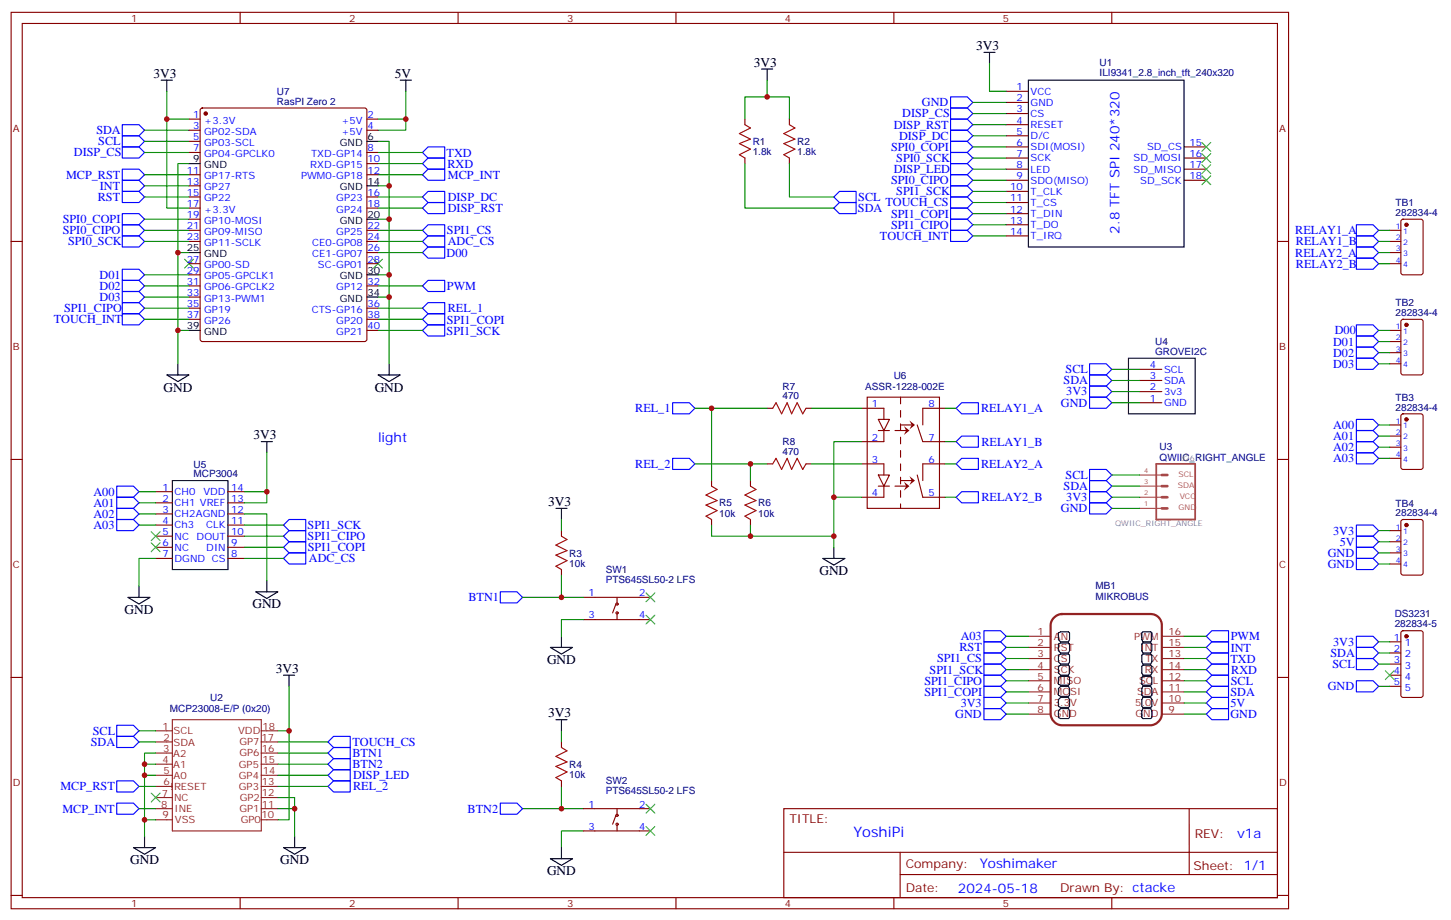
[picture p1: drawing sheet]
<svg xmlns="http://www.w3.org/2000/svg" width="460mm" height="292mm" viewBox="0 0 460 292" stroke-linecap="round" stroke-linejoin="round" font-family="sans-serif">
<g fill="none" stroke="#870000" stroke-width=".35">
<path d="M3.5 3.9h405.4v284.4h-405.4zM7.1 7.4h398.2v277.3h-398.2zM76.2 3.9v3.5M145.3 3.9v3.5M214.5 3.9v3.5M283.6 3.9v3.5M352.8 3.9v3.5M236.4 37.8v1.7M250.5 37.8v1.7M319.3 39.5h7M319.3 36h7M319.3 32.5h7"/>
<path d="M319.3 29h7M236.4 50.1v1.8M250.5 50.1v1.8M319.3 57.2h7M319.3 53.7h7M319.3 50.1h7M319.3 46.6h7M319.3 43.1h7M375.7 57.2h7.1M375.7 53.7h7.1M375.7 50.1h7.1M375.7 46.6h7.1"/>
<path d="M3.5 76.6h3.6M319.3 74.8h7M319.3 71.3h7M319.3 67.8h7M319.3 64.2h7M319.3 60.7h7M405.3 76.6h3.6M361.6 117.2h7.1M273.4 129.5h7.1v3.5M278.7 133h3.5l-1.7 3.6zM278.7 136.6h3.5M280.5 136.6v3.5h-7.1"/>
<path d="M284 136.6h3.5M285.8 134.8h3.5M291 134.8l1.8 5.3h7.1M299.9 129.5h-7.1v5.3M361.6 127.7h7.1M361.6 124.2h7.1M361.6 120.7h7.1M3.5 145.7h3.6M49.4 156h5.3M49.4 159.5h5.3M72.3 156h5.3M72.3 159.5h5.3"/>
<path d="M273.4 147.1h7.1v3.6M278.7 150.7h3.5l-1.7 3.5zM278.7 154.2h3.5M280.5 154.2v3.5h-7.1M291 150.7l1.8 7h7.1M299.9 147.1h-7.1v5.3M405.3 145.7h3.6M49.4 163h5.3M49.4 166.5h5.3M49.4 170.1h5.3M49.4 173.6h5.3M49.4 177.1h5.3"/>
<path d="M72.3 163h5.3M72.3 166.5h5.3M72.3 170.1h5.3M72.3 173.6h5.3M72.3 177.1h5.3M178.2 168.3v1.8M178.2 180.7v1.7M185.2 189.5h21.2M185.2 196.5h21.2M195.4 191.6l-1 2.8M195.8 194.8v1.7M195.8 189.5v1.7"/>
<path d="M3.5 214.9h3.6M405.3 214.9h3.6M178.2 235.3v1.8M178.2 247.7v1.7M185.2 256.5h21.2M195.4 258.6l-1 2.8M195.8 256.5v1.8M248.7 256.5h156.6v28.2h-156.6zM377.3 256.5v20.9M185.2 263.6h21.2M195.8 261.8v1.8M248.7 270.4h156.5"/>
<path d="M285.6 277.4h119.6M285.6 270.4v14.1M3.5 284h3.6M76.2 284.7v3.6M145.3 284.7v3.6M214.5 284.7v3.6M283.6 284.7v3.6M352.8 284.7v3.6M405.3 284h3.6"/>
<circle cx="195.8" cy="191.6" r=".35"/>
<circle cx="195.8" cy="194.4" r=".35"/>
<circle cx="195.8" cy="258.6" r=".35"/>
<circle cx="195.8" cy="261.4" r=".35"/>
</g>
<g fill="none" stroke="#000" stroke-width=".35">
<path d="M312.2 16.6h3.5M314 16.6v3.5M241.7 21.9h3.5M243.4 21.9v3.5M326.3 25.4h49.4v53h-49.4zM358.1 113.6h21.1v17.7h-21.1zM54.7 152.4h17.6v28.3h-17.6zM82.9 140.1h3.5M84.7 140.1v3.5M176.4 161.3h3.5M178.2 161.3v3.5M40.6 189.5h7l-3.5 2.1z"/>
<path d="M44.1 185.9v3.6M81.1 187.7h7.1l-3.5 2.1zM84.7 184.2v3.5M90 214.2h3.5M91.7 214.2v3.5M174.6 205.4h7.1l-3.5 2.1zM178.2 201.8v3.6M335.8 200.8l.7-.4h2.5l.4 .4v2.1l-.4 .7h-2.5l-.7-.7zM335.8 204.3l.7-.4h2.5l.4 .4v2.1l-.4 .7h-2.5l-.7-.7zM335.8 207.8l.7-.3h2.5l.4 .3v2.1l-.4 .7h-2.5l-.7-.7zM335.8 211.3l.7-.3h2.5l.4 .3v2.2l-.4 .7h-2.5l-.7-.7zM335.8 214.9l.7-.4h2.5l.4 .4v2.1l-.4 .3h-2.5l-.7-.3z"/>
<path d="M336.5 217.7h2.5l.4 .7v2.1l-.4 .4h-2.5l-.7-.4v-2.1zM362.7 217.7h2.4l.4 .7v2.1l-.4 .4h-2.4l-.4-.4v-2.1zM362.7 214.5h2.4l.4 .4v2.1l-.4 .3h-2.4l-.4-.3v-2.1zM362.7 211h2.4l.4 .3v2.2l-.4 .7h-2.4l-.4-.7v-2.2zM362.7 207.5h2.4l.4 .3v2.1l-.4 .7h-2.4l-.4-.7v-2.1zM362.7 203.9h2.4l.4 .4v2.1l-.4 .7h-2.4l-.4-.7v-2.1zM362.7 200.4h2.4l.4 .4v2.1l-.4 .7h-2.4l-.4-.7v-2.1zM176.4 228.3h3.5M178.2 228.3v3.5M336.5 224.8h2.5l.4 .7v2.1l-.4 .3h-2.5l-.7-.3v-2.1zM336.5 221.2h2.5l.4 .7v2.1l-.4 .4h-2.5l-.7-.4v-2.1zM362.7 224.8h2.4l.4 .7v2.1l-.4 .3h-2.4l-.4-.3v-2.1z"/>
<path d="M362.7 221.2h2.4l.4 .7v2.1l-.4 .4h-2.4l-.4-.4v-2.1zM42.3 268.9h7.1l-3.5 2.1zM45.9 265.3v3.6M90 268.9h7l-3.5 2.1zM93.5 265.3v3.6M174.6 272.4h7.1l-3.5 2.1zM178.2 268.9v3.5"/>
</g>
<path d="M366.9 147.1h12.3v17.7h-12.3z" fill="none" stroke="#a64a4a" stroke-width=".56"/>
<path d="M368.7 154.2h1.7M368.7 157.7h1.7M368.7 150.7h1.7M368.7 161.3h1.7" fill="none" stroke="#a64a4a" stroke-width=".85"/>
<path d="M361.6 157.7h6.9M361.6 154.2h6.9M361.6 150.7h6.9M361.6 161.3h6.9" fill="none" stroke="#a64a4a" stroke-width=".35"/>
<g fill="none" stroke="#8c2424" stroke-width=".35">
<path d="M326.3 201.8h7.1M326.3 205.4h7.1M326.3 208.9h7.1M326.3 212.4h7.1M326.3 215.9h7.1M326.3 219.5h7.1M368.7 201.8h7M368.7 205.4h7M368.7 208.9h7M368.7 212.4h7M368.7 215.9h7M368.7 219.5h7"/>
<path d="M49.4 231.8h5.3M49.4 235.3h5.3M49.4 238.9h5.3M54.7 228.3h28.2v35.3h-28.2zM82.9 231.8h5.3M82.9 235.3h5.3M82.9 238.9h5.3M326.3 223h7.1M326.3 226.5h7.1M368.7 223h7M368.7 226.5h7M49.4 242.4h5.3"/>
<path d="M49.4 245.9h5.3M49.4 249.4h5.3M49.4 253h5.3M49.4 256.5h5.3M82.9 242.4h5.3M82.9 245.9h5.3M82.9 249.4h5.3M82.9 253h5.3M82.9 256.5h5.3M49.4 260h5.3M82.9 260h5.3"/>
</g>
<path d="M334.5 195.8l1.2-.8 1.2-.2h28.2a3.5 3.5 0 0 1 3.6 3.5v28.2a3.8 3.8 0 0 1-3.6 3.5h-28.2a3.8 3.8 0 0 1-3.5-3.5v-28.2a3.5 3.5 0 0 1 1.1-2.5z" fill="none" stroke="#8c2424" stroke-width=".71"/>
<path d="M236.4 39.5l1.7 1.1-3.5 1.8 3.5 1.7-3.5 1.4 3.5 1.8-3.5 1.8 1.8 1M250.5 39.5l1.7 1.1-3.5 1.8 3.5 1.7-3.5 1.4 3.5 1.8-3.5 1.8 1.8 1M178.2 170.1l1.7 1-3.5 1.8 3.5 1.8-3.5 1.4 3.5 1.7-3.5 1.8 1.8 1.1M178.2 237.1l1.7 1.1-3.5 1.7 3.5 1.8-3.5 1.4 3.5 1.8-3.5 1.7 1.8 1.1" fill="none" stroke="#a10000" stroke-width=".35"/>
<g fill="none" stroke="#00f" stroke-width=".35">
<path d="M301.6 30.7h5.3l1.8 1.8-1.8 1.8h-5.3zM301.6 34.3h5.3l1.8 1.7-1.8 1.8h-5.3zM301.6 37.8h5.3l1.8 1.7-1.8 1.8h-5.3zM301.6 48.4h5.3l1.8 1.7-1.8 1.8h-5.3zM301.6 55.4h5.3l1.8 1.8-1.8 1.7h-5.3zM301.6 44.8h5.3l1.8 1.8-1.8 1.8h-5.3zM301.6 41.3h5.3l1.8 1.8-1.8 1.7h-5.3zM301.6 58.9h5.3l1.8 1.8-1.8 1.8h-5.3zM301.6 51.9h5.3l1.8 1.8-1.8 1.7h-5.3zM264.6 62.5l1.7-1.8h5.3v3.5h-5.3zM264.6 66l1.7-1.8h5.3v3.6h-5.3zM301.6 62.5h5.3l1.8 1.7-1.8 1.8h-5.3z"/>
<path d="M301.6 69.5h5.3l1.8 1.8-1.8 1.8h-5.3zM301.6 66h5.3l1.8 1.8-1.8 1.7h-5.3zM301.6 73.1h5.3l1.8 1.7-1.8 1.8h-5.3zM345.7 118.9h5.3l1.8 1.8-1.8 1.7h-5.3zM345.7 115.4h5.3l1.8 1.8-1.8 1.7h-5.3zM345.7 122.4h5.3l1.8 1.8-1.8 1.8h-5.3zM345.7 126h5.3l1.8 1.7-1.8 1.8h-5.3zM37 157.7h5.3l1.8 1.8-1.8 1.8h-5.3zM37 154.2h5.3l1.8 1.8-1.8 1.7h-5.3zM345.7 152.4h5.3l1.8 1.8-1.8 1.8h-5.3zM345.7 148.9h5.3l1.8 1.8-1.8 1.7h-5.3zM345.7 156h5.3l1.8 1.7-1.8 1.8h-5.3z"/>
<path d="M345.7 159.5h5.3l1.8 1.8-1.8 1.7h-5.3zM37 164.8h5.3l1.8 1.7-1.8 1.8h-5.3zM37 161.3h5.3l1.8 1.7-1.8 1.8h-5.3zM90 170.1l1.7-1.8h5.3v3.5h-5.3zM90 173.6l1.7-1.8h5.3v3.6h-5.3zM90 166.5l1.7-1.7h5.3v3.5h-5.3zM90 177.1l1.7-1.7h5.3v3.5h-5.3zM158.7 187.7h5.3l1.8 1.8-1.8 1.7h-5.3zM312.2 210.6h5.3l1.8 1.8-1.8 1.8h-5.3zM312.2 214.2h5.3l1.8 1.7-1.8 1.8h-5.3zM312.2 217.7h5.3l1.8 1.8-1.8 1.7h-5.3zM312.2 207.1h5.3l1.8 1.8-1.8 1.7h-5.3z"/>
<path d="M312.2 203.6h5.3l1.8 1.8-1.8 1.7h-5.3zM312.2 200.1h5.3l1.8 1.7-1.8 1.8h-5.3zM382.8 215.9l1.7-1.7h5.3v3.5h-5.3zM382.8 205.4l1.7-1.8h5.3v3.5h-5.3zM382.8 201.8l1.7-1.7h5.3v3.5h-5.3zM382.8 212.4l1.7-1.8h5.3v3.6h-5.3zM382.8 208.9l1.7-1.8h5.3v3.5h-5.3zM384.5 217.7h5.3v3.5h-5.3l-1.7-1.7zM37 230h5.3l1.8 1.8-1.8 1.8h-5.3zM37 233.6h5.3l1.8 1.7-1.8 1.8h-5.3zM104.1 235.3l1.7-1.7h5.3v3.5h-5.3zM105.8 237.1h5.3v3.5h-5.3l-1.7-1.7z"/>
<path d="M312.2 221.2h5.3l1.8 1.8-1.8 1.8h-5.3zM312.2 224.8h5.3l1.8 1.7-1.8 1.8h-5.3zM382.8 226.5l1.7-1.7h5.3v3.5h-5.3zM382.8 223l1.7-1.8h5.3v3.6h-5.3zM37 254.7h5.3l1.8 1.8-1.8 1.8h-5.3zM37 247.7h5.3l1.8 1.7-1.8 1.8h-5.3zM104.1 249.4l1.7-1.7h5.3v3.5h-5.3zM104.1 242.4l1.7-1.8h5.3v3.6h-5.3zM104.1 245.9l1.7-1.7h5.3v3.5h-5.3zM158.7 254.7h5.3l1.8 1.8-1.8 1.8h-5.3z"/>
</g>
<g fill="none" stroke="#008700" stroke-width=".35">
<path d="M243.4 25.4v5.3h7.1v7.1M243.4 30.7h-7v7.1M308.7 32.5h10.6M308.7 36h10.6M308.7 39.5h10.6M314 20.1v8.9h5.3M236.4 51.9v14.1h28.2M250.5 51.9v10.6h14.1M308.7 50.1h10.6M308.7 57.2h10.6M308.7 46.6h10.6M308.7 43.1h10.6"/>
<path d="M308.7 53.7h10.6M308.7 64.2h10.6M308.7 71.3h10.6M308.7 67.8h10.6M308.7 74.8h10.6M308.7 60.7h10.6M352.8 117.2h8.8M352.8 120.7h8.8M352.8 124.2h8.8M352.8 127.7h8.8M44.1 156h5.3M44.1 159.5h5.3"/>
<path d="M77.6 156h7.1M84.7 143.6v15.9h-7.1M352.8 150.7h8.8M352.8 154.2h8.8M352.8 157.7h8.8M44.1 166.5h5.3M44.1 163h5.3M49.4 177.1h-5.3v8.8M77.6 163h7.1v21.2M77.6 170.1h12.4M77.6 173.6h12.4M77.6 166.5h12.4"/>
<path d="M77.6 177.1h12.4M178.2 164.8v3.5M352.8 161.3h8.8M165.8 189.5h19.4M178.2 182.4v7.1M185.2 196.5h-7v5.3M91.7 217.7v14.1h-3.5M319.3 215.9h7M319.3 219.5h7M319.3 212.4h7M319.3 208.9h7M319.3 205.4h7"/>
<path d="M319.3 201.8h7M375.7 215.9h7.1M375.7 219.5h7.1M375.7 212.4h7.1M375.7 208.9h7.1M375.7 205.4h7.1M375.7 201.8h7.1M44.1 231.8h5.3M44.1 235.3h5.3M49.4 238.9h-3.5v26.4M88.2 235.3h15.9M88.2 238.9h15.9"/>
<path d="M91.7 231.8v28.2h-3.5M178.2 231.8v3.5M319.3 223h7M319.3 226.5h7M375.7 223h7.1M375.7 226.5h7.1M44.1 249.4h5.3M44.1 256.5h5.3M45.9 242.4h3.5M45.9 245.9h3.5M88.2 256.5h5.3v8.8M88.2 253h5.3v3.5"/>
<path d="M88.2 242.4h15.9M88.2 245.9h15.9M165.8 256.5h19.4M178.2 249.4v7.1M45.9 260h3.5M185.2 263.6h-7v5.3"/>
</g>
<g fill="none" stroke="#3c3" stroke-width=".35">
<path d="M381.4 45.2l2.8 2.8M381.4 48.7l2.8 2.8M381.4 52.2l2.8 2.9M381.4 55.8l2.8 2.8M384.2 45.2l-2.8 2.8M384.2 48.7l-2.8 2.8M384.2 52.2l-2.8 2.9M384.2 55.8l-2.8 2.8M48 172.2l2.8 2.8M48 168.7l2.8 2.8M50.8 172.2l-2.8 2.8M50.8 168.7l-2.8 2.8"/>
<path d="M48 251.6l2.8 2.8M50.8 251.6l-2.8 2.8"/>
</g>
<g fill="#870000">
<path d="M288.6 133.4l1.7 1.4-1.7 1.4 .7-1.4z"/>
<path d="M286.8 135.1l1.8 1.5-1.8 1.4 .7-1.4z"/>
</g>
<path d="M284 154.2h3.5M285.8 152.4h3.5" fill="none" stroke="#870000" stroke-width=".35"/>
<g fill="#870000">
<path d="M288.6 151l1.7 1.4-1.7 1.4 .7-1.4z"/>
<path d="M286.8 152.8l1.8 1.4-1.8 1.4 .7-1.4z"/>
</g>
<g fill="none" stroke="#870000" stroke-width=".35">
<path d="M60 37.8h3.5M63.7 34.5l.5-.2h51.5l.5 .2 .2 .5v72.6l-.2 .5-.5 .2h-51.5l-.5-.2-.2-.5v-72.6zM116.4 37.8h3.5M60 41.3h3.5M60 44.8h3.5M60 48.4h3.5M60 55.4h3.5M60 58.9h3.5M116.4 41.3h3.5M116.4 48.4h3.5M116.4 55.4h3.5M116.4 51.9h3.5"/>
<path d="M60 73.1h3.5M60 76.6h3.5M60 62.5h3.5M60 66h3.5M60 69.5h3.5M116.4 73.1h3.5M116.4 76.6h3.5M116.4 62.5h3.5M116.4 66h3.5M441 73.1h3.5M441 76.6h3.5M444.7 69.7l.5-.2h5.6l.7 .5 .1 16.5-.5 .6-5.9 .1-.6-.5-.1-16.5z"/>
<path d="M60 83.6h3.5M60 97.8h3.5M60 90.7h3.5M60 87.2h3.5M60 94.2h3.5M116.4 80.1h3.5M116.4 83.6h3.5M116.4 97.8h3.5M116.4 90.7h3.5M441 80.1h3.5M441 83.6h3.5M60 101.3h3.5"/>
<path d="M116.4 104.8h3.5M116.4 101.3h3.5M441 104.8h3.5M441 108.3h3.5M441 111.9h3.5M441 115.4h3.5M444.7 101.5l.5-.2h5.6l.7 .4 .1 16.5-.5 .7h-5.9l-.6-.4-.1-16.5zM243.4 129.5h1.8M255.8 129.5h1.7M275.2 126h22.9v35.3h-22.9zM441 134.8h3.5M441 138.3h3.5"/>
<path d="M444.7 131.5l.5-.2h5.6l.7 .4 .1 16.5-.5 .7h-5.9l-.6-.5-.1-16.4zM225.8 152.4v1.8M238.1 152.4v1.8M243.4 147.1h1.8M255.8 147.1h1.7M441 141.9h3.5M441 145.4h3.5M225.8 164.8v1.7M238.1 164.8v1.7M441 168.3h3.5M441 171.8h3.5M441 175.4h3.5"/>
<path d="M441 178.9h3.5M444.7 165l.5-.2h5.6l.7 .4 .1 16.5-.5 .7h-5.9l-.6-.4-.1-16.5zM441 203.6h3.5M441 207.1h3.5M441 210.6h3.5M441 214.2h3.5M441 217.7h3.5M444.7 200.3l.5-.2h5.6l.7 .4 .1 20-.5 .7h-5.9l-.6-.4-.1-20z"/>
</g>
<path d="M285.8 126v35.3" fill="none" stroke="#870000" stroke-width=".35" stroke-dasharray="2.1 2.1"/>
<g fill="none" stroke="#000" stroke-width=".35">
<path d="M51.2 25.4h3.5M52.9 25.4v3.6M127 25.4h3.5M128.8 25.4v3.6M60 51.9h3.5M116.4 58.9h3.5M116.4 44.8h3.5M116.4 69.5h3.5M60 80.1h3.5M116.4 94.2h3.5M116.4 87.2h3.5M52.9 118.9h7.1l-3.6 2.1z"/>
<path d="M56.4 115.4v3.5M60 104.8h3.5M119.9 118.9h7.1l-3.5 2.1zM123.5 115.4v3.5M261.1 177.1h7l-3.5 2.1zM264.6 173.6v3.5"/>
</g>
<g fill="none" stroke="#008700" stroke-width=".35">
<path d="M52.9 29v8.8h7.1M52.9 37.8v28.2h7.1M119.9 37.8h8.9M128.8 29v12.3h-8.9M45.9 58.9h14.1M45.9 41.3h14.1M45.9 44.8h14.1M45.9 48.4h14.1M45.9 55.4h14.1M60 51.9h-3.6v63.5M119.9 44.8h3.6v70.6M119.9 58.9h3.6"/>
<path d="M119.9 48.4h14.2M119.9 55.4h14.2M119.9 51.9h14.2M45.9 73.1h14.1M45.9 76.6h14.1M45.9 62.5h14.1M45.9 69.5h14.1M119.9 73.1h14.2M119.9 76.6h14.2M119.9 62.5h14.2M119.9 69.5h3.6M119.9 66h14.2"/>
<path d="M437.4 73.1h3.6M437.4 76.6h3.6M45.9 87.2h14.1M45.9 94.2h14.1M45.9 90.7h14.1M45.9 97.8h14.1M56.4 80.1h3.6M119.9 80.1h14.2M119.9 87.2h3.6M119.9 94.2h3.6M119.9 90.7h14.2M119.9 97.8h14.2"/>
<path d="M437.4 80.1h3.6M437.4 83.6h3.6M45.9 101.3h14.1M56.4 104.8h3.6M119.9 104.8h14.2M119.9 101.3h14.2M437.4 104.8h3.6M437.4 108.3h3.6M437.4 111.9h3.6M437.4 115.4h3.6M220.5 129.5h22.9M225.8 129.5v22.9"/>
<path d="M257.5 129.5h15.9M299.9 129.5h3.5M437.4 134.8h3.6M437.4 138.3h3.6M220.5 147.1h22.9M238.1 147.1v5.3M257.5 147.1h15.9M264.6 157.7h8.8M273.4 140.1h-8.8v33.5M299.9 157.7h3.5M299.9 147.1h3.5M299.9 140.1h3.5"/>
<path d="M437.4 141.9h3.6M437.4 145.4h3.6M225.8 166.5v3.6h38.8M238.1 166.5v3.6M437.4 168.3h3.6M437.4 171.8h3.6M437.4 178.9h3.6M437.4 175.4h3.6M437.4 203.6h3.6M437.4 207.1h3.6M437.4 210.6h3.6M437.4 217.7h3.6"/>
<path d="M88.2 249.4h15.9"/>
</g>
<path d="M245.2 129.5l1-1.8 1.8 3.6 1.8-3.6 1.4 3.6 1.7-3.6 1.8 3.6 1.1-1.8M225.8 154.2l1.7 1.1-3.5 1.7 3.5 1.8-3.5 1.4 3.5 1.8-3.5 1.7 1.8 1.1M238.1 154.2l1.8 1.1-3.5 1.7 3.5 1.8-3.5 1.4 3.5 1.8-3.5 1.7 1.7 1.1M245.2 147.1l1-1.7 1.8 3.5 1.8-3.5 1.4 3.5 1.7-3.5 1.8 3.5 1.1-1.8" fill="none" stroke="#a10000" stroke-width=".35"/>
<g fill="none" stroke="#00f" stroke-width=".35">
<path d="M38.8 39.5h5.3l1.8 1.8-1.8 1.8h-5.3zM38.8 43.1h5.3l1.8 1.7-1.8 1.8h-5.3zM38.8 46.6h5.3l1.8 1.8-1.8 1.7h-5.3zM38.8 53.7h5.3l1.8 1.7-1.8 1.8h-5.3zM38.8 57.2h5.3l1.8 1.7-1.8 1.8h-5.3zM134.1 48.4l1.7-1.8h5.3v3.5h-5.3zM134.1 51.9l1.7-1.8h5.3v3.6h-5.3zM134.1 55.4l1.7-1.7h5.3v3.5h-5.3zM38.8 60.7h5.3l1.8 1.8-1.8 1.7h-5.3zM38.8 67.8h5.3l1.8 1.7-1.8 1.8h-5.3zM38.8 71.3h5.3l1.8 1.8-1.8 1.7h-5.3zM38.8 74.8h5.3l1.8 1.8-1.8 1.8h-5.3z"/>
<path d="M134.1 62.5l1.7-1.8h5.3v3.5h-5.3zM134.1 66l1.7-1.8h5.3v3.6h-5.3zM134.1 73.1l1.7-1.8h5.3v3.5h-5.3zM134.1 76.6l1.7-1.8h5.3v3.6h-5.3zM135.8 78.4h5.3v3.5h-5.3l-1.7-1.8zM430.4 78.4h5.3l1.7 1.7-1.7 1.8h-5.3zM430.4 74.8h5.3l1.7 1.8-1.7 1.8h-5.3zM430.4 71.3h5.3l1.7 1.8-1.7 1.7h-5.3zM38.8 85.4h5.3l1.8 1.8-1.8 1.7h-5.3zM38.8 88.9h5.3l1.8 1.8-1.8 1.8h-5.3zM38.8 92.5h5.3l1.8 1.7-1.8 1.8h-5.3zM38.8 96h5.3l1.8 1.8-1.8 1.7h-5.3z"/>
<path d="M38.8 99.5h5.3l1.8 1.8-1.8 1.7h-5.3zM134.1 90.7l1.7-1.8h5.3v3.6h-5.3zM135.8 96h5.3v3.5h-5.3l-1.7-1.7zM430.4 81.9h5.3l1.7 1.7-1.7 1.8h-5.3zM134.1 101.3l1.7-1.8h5.3v3.5h-5.3zM134.1 104.8l1.7-1.8h5.3v3.6h-5.3zM430.4 103h5.3l1.7 1.8-1.7 1.8h-5.3zM430.4 106.6h5.3l1.7 1.7-1.7 1.8h-5.3zM430.4 110.1h5.3l1.7 1.8-1.7 1.7h-5.3zM430.4 113.6h5.3l1.7 1.8-1.7 1.8h-5.3zM213.4 127.7h5.3l1.8 1.8-1.8 1.8h-5.3zM303.4 129.5l1.8-1.8h5.2v3.6h-5.2z"/>
<path d="M430.4 133h5.3l1.7 1.8-1.7 1.8h-5.3zM430.4 136.6h5.3l1.7 1.7-1.7 1.8h-5.3zM213.4 145.4h5.3l1.8 1.7-1.8 1.8h-5.3zM303.4 140.1l1.8-1.8h5.2v3.6h-5.2zM303.4 147.1l1.8-1.7h5.2v3.5h-5.2zM303.4 157.7l1.8-1.7h5.2v3.5h-5.2zM430.4 140.1h5.3l1.7 1.8-1.7 1.7h-5.3zM430.4 143.6h5.3l1.7 1.8-1.7 1.7h-5.3zM430.4 166.5h5.3l1.7 1.8-1.7 1.8h-5.3zM430.4 170.1h5.3l1.7 1.7-1.7 1.8h-5.3zM430.4 173.6h5.3l1.7 1.8-1.7 1.7h-5.3zM430.4 177.1h5.3l1.7 1.8-1.7 1.8h-5.3z"/>
<path d="M430.4 205.4h5.3l1.7 1.7-1.7 1.8h-5.3zM430.4 208.9h5.3l1.7 1.7-1.7 1.8h-5.3zM430.4 201.8h5.3l1.7 1.8-1.7 1.8h-5.3zM430.4 215.9h5.3l1.7 1.8-1.7 1.8h-5.3z"/>
</g>
<g fill="#870000" stroke="#870000" stroke-width=".35">
<circle cx="446.3" cy="71.3" r=".53"/>
<circle cx="446.3" cy="103" r=".53"/>
<circle cx="446.3" cy="133" r=".53"/>
<circle cx="446.3" cy="166.5" r=".53"/>
<circle cx="446.3" cy="201.8" r=".53"/>
<circle cx="65.3" cy="36" r=".53"/>
</g>
<g fill="none" stroke="#3c3" stroke-width=".35">
<path d="M58.6 82.2l2.8 2.9M61.4 82.2l-2.8 2.9M118.5 82.2l2.9 2.9M121.4 82.2l-2.9 2.9M205 188.1l2.8 2.8M205 195.1l2.8 2.8M207.8 188.1l-2.8 2.8M207.8 195.1l-2.8 2.8M439.6 212.8l2.8 2.8M442.4 212.8l-2.8 2.8M205 255.1l2.8 2.8M207.8 255.1l-2.8 2.8"/>
<path d="M205 262.1l2.8 2.9M207.8 262.1l-2.8 2.9"/>
</g>
<g fill="#c00">
<circle cx="243.4" cy="30.7" r=".88"/>
<circle cx="45.9" cy="242.4" r=".88"/>
<circle cx="45.9" cy="245.9" r=".88"/>
<circle cx="45.9" cy="260" r=".88"/>
<circle cx="93.5" cy="256.5" r=".88"/>
<circle cx="91.7" cy="231.8" r=".88"/>
<circle cx="178.2" cy="189.5" r=".88"/>
<circle cx="178.2" cy="256.5" r=".88"/>
<circle cx="84.7" cy="156" r=".88"/>
<circle cx="264.6" cy="157.7" r=".88"/>
<circle cx="225.8" cy="129.5" r=".88"/>
<circle cx="238.1" cy="147.1" r=".88"/>
<circle cx="264.6" cy="170.1" r=".88"/>
<circle cx="238.1" cy="170.1" r=".88"/>
<circle cx="52.9" cy="37.8" r=".88"/>
<circle cx="128.8" cy="37.8" r=".88"/>
<circle cx="56.4" cy="80.1" r=".88"/>
<circle cx="56.4" cy="104.8" r=".88"/>
<circle cx="123.5" cy="58.9" r=".88"/>
<circle cx="123.5" cy="87.2" r=".88"/>
<circle cx="123.5" cy="94.2" r=".88"/>
<circle cx="123.5" cy="69.5" r=".88"/>
</g>
<text font-size="4.6" fill="#00f" x="270.8" y="265.5">YoshiPi</text>
<g font-size="4.2">
<text x="309.7" y="15.9">3V3</text>
<text x="239.2" y="21.2">3V3</text>
<text x="48.7" y="24.7">3V3</text>
<text x="125.2" y="24.7">5V</text>
<text x="51.9" y="124.2">GND</text>
<text x="118.9" y="124.2">GND</text>
<text x="80.4" y="139.4">3V3</text>
<text x="173.9" y="160.5">3V3</text>
<text x="260" y="182.4">GND</text>
<text x="39.5" y="194.8">GND</text>
<text x="80.1" y="193">GND</text>
<text x="87.5" y="213.5">3V3</text>
<text x="173.6" y="210.6">GND</text>
<text x="173.9" y="227.6">3V3</text>
<text x="41.3" y="274.1">GND</text>
<text x="88.9" y="274.1">GND</text>
<text x="173.6" y="277.7">GND</text>
</g>
<g font-size="4.2" fill="#00f">
<text x="355.2" y="74.1" transform="rotate(-90 355.2 74.1)">2.8 TFT SPI 240*320</text>
<text x="119.9" y="140.1">light</text>
<text x="392.5" y="265.8">v1a</text>
<text x="310.9" y="275.3">Yoshimaker</text>
<text x="304" y="283.1">2024-05-18</text>
</g>
<g font-size="3.9" fill="#00f">
<text x="292.5" y="33.7">GND</text>
<text x="283.6" y="40.8">DISP_RST</text>
<text x="286.3" y="37.2">DISP_CS</text>
<text x="30.6" y="42.5">SDA</text>
<text x="31.2" y="46.1">SCL</text>
<text x="282.7" y="47.8">SPI0_COPI</text>
<text x="285.3" y="44.3">DISP_DC</text>
<text x="23.5" y="49.6">DISP_CS</text>
<text x="141.7" y="49.7">TXD</text>
<text x="142" y="53.2">RXD</text>
<text x="284.4" y="51.4">SPI0_SCK</text>
<text x="20.9" y="56.7">MCP_RST</text>
<text x="142.1" y="56.7">MCP_INT</text>
<text x="282.7" y="58.4">SPI0_CIPO</text>
<text x="283.6" y="54.9">DISP_LED</text>
<text x="31" y="63.7">RST</text>
<text x="31.7" y="60.2">INT</text>
<text x="142.1" y="63.8">DISP_DC</text>
<text x="272.3" y="63.8">SCL</text>
<text x="281" y="65.5">TOUCH_CS</text>
<text x="284.4" y="61.9">SPI1_SCK</text>
<text x="19.9" y="70.8">SPI0_COPI</text>
<text x="142.1" y="67.3">DISP_RST</text>
<text x="272.2" y="67.3">SDA</text>
<text x="282.7" y="69">SPI1_COPI</text>
<text x="19.9" y="74.3">SPI0_CIPO</text>
<text x="21.6" y="77.8">SPI0_SCK</text>
<text x="141.8" y="74.4">SPI1_CS</text>
<text x="142.1" y="77.9">ADC_CS</text>
<text x="279.2" y="76.1">TOUCH_INT</text>
<text x="282.7" y="72.5">SPI1_CIPO</text>
<text x="411" y="74.3">RELAY1_A</text>
<text x="411.2" y="77.9">RELAY1_B</text>
<text x="141.7" y="81.5">D00</text>
<text x="411" y="81.4">RELAY2_A</text>
<text x="31.6" y="88.4">D01</text>
<text x="411.2" y="84.9">RELAY2_B</text>
<text x="31.6" y="92">D02</text>
<text x="31.6" y="95.5">D03</text>
<text x="141.8" y="92">PWM</text>
<text x="20.3" y="99">SPI1_CIPO</text>
<text x="142.1" y="99">REL_1</text>
<text x="17.1" y="102.5">TOUCH_INT</text>
<text x="141.7" y="106.1">SPI1_SCK</text>
<text x="141.8" y="102.6">SPI1_COPI</text>
<text x="423.5" y="106">D00</text>
<text x="423" y="109.6">D01</text>
<text x="423" y="113.1">D02</text>
<text x="338.1" y="118.4">SCL</text>
<text x="423" y="116.7">D03</text>
<text x="337.5" y="121.9">SDA</text>
<text x="338.3" y="125.4">3V3</text>
<text x="201.5" y="130.8">REL_1</text>
<text x="311.3" y="130.8">RELAY1_A</text>
<text x="336.6" y="129">GND</text>
<text x="423" y="136.1">A00</text>
<text x="311.4" y="141.4">RELAY1_B</text>
<text x="423" y="139.6">A01</text>
<text x="423" y="143.1">A02</text>
<text x="201.5" y="148.4">REL_2</text>
<text x="311.3" y="148.4">RELAY2_A</text>
<text x="423" y="146.6">A03</text>
<text x="337.5" y="155.4">SDA</text>
<text x="338.1" y="151.9">SCL</text>
<text x="29.7" y="160.8">A01</text>
<text x="29.7" y="157.2">A00</text>
<text x="311.4" y="159">RELAY2_B</text>
<text x="338.3" y="159">3V3</text>
<text x="29.7" y="167.8">A03</text>
<text x="29.7" y="164.3">A02</text>
<text x="97.6" y="167.9">SPI1_SCK</text>
<text x="336.6" y="162.5">GND</text>
<text x="97.6" y="171.4">SPI1_CIPO</text>
<text x="423" y="169.5">3V3</text>
<text x="425.1" y="173">5V</text>
<text x="97.7" y="174.9">SPI1_COPI</text>
<text x="98" y="178.4">ADC_CS</text>
<text x="421.3" y="176.6">GND</text>
<text x="421.3" y="180.1">GND</text>
<text x="148.6" y="190.7">BTN1</text>
<text x="304.8" y="203.1">A03</text>
<text x="390.5" y="203.2">PWM</text>
<text x="304.4" y="206.6">RST</text>
<text x="390.5" y="206.7">INT</text>
<text x="422.2" y="208.3">SDA</text>
<text x="423" y="204.8">3V3</text>
<text x="295" y="213.6">SPI1_SCK</text>
<text x="297.4" y="210.1">SPI1_CS</text>
<text x="390.4" y="210.2">TXD</text>
<text x="390.7" y="213.7">RXD</text>
<text x="422.8" y="211.9">SCL</text>
<text x="293.3" y="217.2">SPI1_CIPO</text>
<text x="293.3" y="220.7">SPI1_COPI</text>
<text x="390.4" y="220.8">SDA</text>
<text x="390.5" y="217.3">SCL</text>
<text x="421.3" y="218.9">GND</text>
<text x="303.1" y="227.7">GND</text>
<text x="304.8" y="224.2">3V3</text>
<text x="390.4" y="227.8">GND</text>
<text x="390.4" y="224.3">5V</text>
<text x="29.4" y="233">SCL</text>
<text x="28.8" y="236.6">SDA</text>
<text x="111.8" y="236.7">TOUCH_CS</text>
<text x="111.8" y="243.7">BTN2</text>
<text x="111.8" y="240.2">BTN1</text>
<text x="19.2" y="250.7">MCP_RST</text>
<text x="112" y="247.2">DISP_LED</text>
<text x="112" y="250.7">REL_2</text>
<text x="19.8" y="257.7">MCP_INT</text>
<text x="148.4" y="257.8">BTN2</text>
</g>
<g font-size="3.9" fill="#800">
<text x="250.5" y="261.1">TITLE:</text>
<text x="379.1" y="265.8">REV:</text>
<text x="287.4" y="275.3">Company:</text>
<text x="378.7" y="275.9">Sheet: 1/1</text>
<text x="287.4" y="283">Date:</text>
<text x="336.4" y="283.1">Drawn By: ctacke</text>
</g>
<g font-size="3.2" fill="#800">
<text x="41.6" y="6.9">1</text>
<text x="110.8" y="6.9">2</text>
<text x="179.9" y="6.9">3</text>
<text x="249.1" y="6.9">4</text>
<text x="318.2" y="6.9">5</text>
<text x="4.1" y="42">A</text>
<text x="405.9" y="42">A</text>
<text x="4.1" y="111.2">B</text>
<text x="405.9" y="111.2">B</text>
<text x="4.1" y="180.3">C</text>
<text x="405.9" y="180.3">C</text>
<text x="4.1" y="249.4">D</text>
<text x="405.9" y="249.4">D</text>
<text x="41.6" y="287.7">1</text>
<text x="110.8" y="287.7">2</text>
<text x="179.9" y="287.7">3</text>
<text x="249.1" y="287.7">4</text>
<text x="318.2" y="287.7">5</text>
</g>
<g font-size="3.2" fill="#000080">
<text x="348.9" y="21">U1</text>
<text x="348.9" y="24.2">ILI9341_2.8_inch_tft_240x320</text>
<text x="87.9" y="33.1">RasPI Zero 2</text>
<text x="87.9" y="30.1">U7</text>
<text x="238.8" y="46">R1</text>
<text x="252.9" y="46">R2</text>
<text x="238.8" y="49.2">1.8k</text>
<text x="252.9" y="49.2">1.8k</text>
<text x="442.8" y="65.4">TB1</text>
<text x="442.8" y="68.5">282834-4</text>
<text x="442.8" y="100.2">282834-4</text>
<text x="442.8" y="97.2">TB2</text>
<text x="366.5" y="112.6">GROVEI2C</text>
<text x="366.5" y="109.3">U4</text>
<text x="248.3" y="123.6">R7</text>
<text x="274.5" y="123.7">ASSR-1228-002E</text>
<text x="283.6" y="120.2">U6</text>
<text x="248.3" y="126.7">470</text>
<text x="442.8" y="130.2">282834-4</text>
<text x="442.8" y="127.2">TB3</text>
<text x="248.3" y="141.3">R8</text>
<text x="368" y="142.8">U3</text>
<text x="61.4" y="148.3">U5</text>
<text x="248.3" y="144.3">470</text>
<text x="368" y="146.1">QWIIC_RIGHT_ANGLE</text>
<text x="61.4" y="151.4">MCP3004</text>
<text x="228.2" y="160.6">R5</text>
<text x="240.6" y="160.6">R6</text>
<text x="442.8" y="160.7">TB4</text>
<text x="228.2" y="163.9">10k</text>
<text x="240.6" y="163.9">10k</text>
<text x="442.8" y="163.7">282834-4</text>
<text x="180.6" y="179.8">10k</text>
<text x="180.6" y="176.5">R3</text>
<text x="192.2" y="184.8">PTS645SL50-2 LFS</text>
<text x="192.2" y="181.8">SW1</text>
<text x="347.6" y="190.2">MIKROBUS</text>
<text x="347.6" y="186.9">MB1</text>
<text x="442.5" y="195.8">DS3231</text>
<text x="442.5" y="198.8">282834-5</text>
<text x="53.9" y="225.9">MCP23008-E/P (0x20)</text>
<text x="66.7" y="222.4">U2</text>
<text x="180.6" y="243.5">R4</text>
<text x="180.6" y="246.8">10k</text>
<text x="192.2" y="251.9">PTS645SL50-2 LFS</text>
<text x="192.2" y="248.8">SW2</text>
</g>
<g font-size="3.2" fill="#00f">
<text x="322.5" y="28.6">1</text>
<text x="322.5" y="35.7">3</text>
<text x="322.5" y="32.1">2</text>
<text x="327" y="33.5">GND</text>
<text x="327" y="30">VCC</text>
<text x="61.3" y="41">3</text>
<text x="61.3" y="37.4">1</text>
<text x="64.8" y="39.2">+3.3V</text>
<text x="108.3" y="39.2">+5V</text>
<text x="116.6" y="41">4</text>
<text x="116.6" y="37.4">2</text>
<text x="322.5" y="39.2">4</text>
<text x="327" y="40.6">RESET</text>
<text x="327" y="37.1">CS</text>
<text x="61.3" y="44.5">5</text>
<text x="64.8" y="42.7">GP02-SDA</text>
<text x="64.8" y="46.2">GP03-SCL</text>
<text x="108.3" y="42.7">+5V</text>
<text x="322.5" y="46.2">6</text>
<text x="322.5" y="42.7">5</text>
<text x="327" y="47.7">SDI(MOSI)</text>
<text x="327" y="44.1">D/C</text>
<text x="364" y="47.7">SD_CS</text>
<text x="377.5" y="46.2">15</text>
<text x="61.3" y="48">7</text>
<text x="64.8" y="49.8">GP04-GPCLK0</text>
<text x="98.4" y="53.3">RXD-GP15</text>
<text x="98.7" y="49.8">TXD-GP14</text>
<text x="116.6" y="51.5">10</text>
<text x="116.6" y="48">8</text>
<text x="322.5" y="53.3">8</text>
<text x="322.5" y="49.8">7</text>
<text x="327" y="51.2">SCK</text>
<text x="359.7" y="51.2">SD_MOSI</text>
<text x="377.5" y="53.3">17</text>
<text x="377.5" y="49.8">16</text>
<text x="59.3" y="55.1">11</text>
<text x="59.3" y="58.6">13</text>
<text x="64.8" y="56.8">GP17-RTS</text>
<text x="95.5" y="56.8">PWM0-GP18</text>
<text x="116.6" y="55.1">12</text>
<text x="322.5" y="56.8">9</text>
<text x="327" y="58.2">SDO(MISO)</text>
<text x="327" y="54.7">LED</text>
<text x="359.7" y="54.7">SD_MISO</text>
<text x="361.8" y="58.2">SD_SCK</text>
<text x="377.5" y="56.8">18</text>
<text x="59.3" y="62.1">15</text>
<text x="59.3" y="65.7">17</text>
<text x="64.8" y="60.4">GP27</text>
<text x="64.8" y="63.9">GP22</text>
<text x="106.7" y="63.9">GP23</text>
<text x="116.6" y="65.7">18</text>
<text x="116.6" y="62.1">16</text>
<text x="320.5" y="63.9">11</text>
<text x="320.5" y="60.4">10</text>
<text x="327" y="65.3">T_CS</text>
<text x="327" y="61.8">T_CLK</text>
<text x="59.3" y="69.2">19</text>
<text x="64.8" y="67.4">+3.3V</text>
<text x="64.8" y="70.9">GP10-MOSI</text>
<text x="106.7" y="67.4">GP24</text>
<text x="320.5" y="70.9">13</text>
<text x="320.5" y="67.4">12</text>
<text x="327" y="68.8">T_DIN</text>
<text x="59.3" y="72.7">21</text>
<text x="59.3" y="76.2">23</text>
<text x="64.8" y="74.5">GP09-MISO</text>
<text x="64.8" y="78">GP11-SCLK</text>
<text x="99" y="78">CE0-GP08</text>
<text x="106.7" y="74.5">GP25</text>
<text x="116.6" y="76.2">24</text>
<text x="116.6" y="72.7">22</text>
<text x="320.5" y="74.5">14</text>
<text x="327" y="75.9">T_IRQ</text>
<text x="327" y="72.4">T_DO</text>
<text x="59.3" y="83.3">27</text>
<text x="99" y="81.5">CE1-GP07</text>
<text x="116.6" y="83.3">28</text>
<text x="116.6" y="79.8">26</text>
<text x="59.3" y="86.8">29</text>
<text x="64.8" y="85.1">GP00-SD</text>
<text x="64.8" y="88.6">GP05-GPCLK1</text>
<text x="100.9" y="85.1">SC-GP01</text>
<text x="59.3" y="90.3">31</text>
<text x="59.3" y="93.9">33</text>
<text x="64.8" y="92.1">GP06-GPCLK2</text>
<text x="64.8" y="95.6">GP13-PWM1</text>
<text x="106.7" y="92.1">GP12</text>
<text x="116.6" y="90.3">32</text>
<text x="59.3" y="97.4">35</text>
<text x="59.3" y="100.9">37</text>
<text x="64.8" y="99.2">GP19</text>
<text x="98.9" y="99.2">CTS-GP16</text>
<text x="116.6" y="100.9">38</text>
<text x="116.6" y="97.4">36</text>
<text x="64.8" y="102.7">GP26</text>
<text x="106.7" y="106.2">GP21</text>
<text x="106.7" y="102.7">GP20</text>
<text x="116.6" y="104.5">40</text>
<text x="364.9" y="116.8">4</text>
<text x="369.4" y="118.2">SCL</text>
<text x="364.9" y="123.9">2</text>
<text x="364.9" y="120.3">3</text>
<text x="369.4" y="125.3">3v3</text>
<text x="369.4" y="121.7">SDA</text>
<text x="276.7" y="129.2">1</text>
<text x="294.6" y="129.2">8</text>
<text x="364.9" y="127.4">1</text>
<text x="369.4" y="128.8">GND</text>
<text x="276.7" y="139.7">2</text>
<text x="294.6" y="139.7">7</text>
<text x="276.7" y="146.8">3</text>
<text x="294.6" y="146.8">6</text>
<text x="51.6" y="155.6">1</text>
<text x="73.4" y="155.6">14</text>
<text x="51.6" y="159.1">2</text>
<text x="55.4" y="160.5">CH1 VREF</text>
<text x="55.4" y="157">CH0</text>
<text x="64.6" y="157">VDD</text>
<text x="73.4" y="159.1">13</text>
<text x="276.7" y="157.4">4</text>
<text x="294.6" y="157.4">5</text>
<text x="51.6" y="166.2">4</text>
<text x="51.6" y="162.7">3</text>
<text x="55.4" y="167.6">Ch3</text>
<text x="55.4" y="164.1">CH2AGND</text>
<text x="65.4" y="167.6">CLK</text>
<text x="73.4" y="162.7">12</text>
<text x="73.4" y="166.2">11</text>
<text x="51.6" y="173.2">6</text>
<text x="51.6" y="169.7">5</text>
<text x="55.4" y="171.1">NC</text>
<text x="62.4" y="171.1">DOUT</text>
<text x="73.4" y="169.7">10</text>
<text x="73.4" y="173.2">9</text>
<text x="51.6" y="176.8">7</text>
<text x="55.4" y="178.2">DGND CS</text>
<text x="55.4" y="174.7">NC</text>
<text x="65.5" y="174.7">DIN</text>
<text x="73.4" y="176.8">8</text>
<text x="186.7" y="189.1">1</text>
<text x="202.8" y="189.1">2</text>
<text x="186.7" y="196.2">3</text>
<text x="202.8" y="196.2">4</text>
<text x="442.3" y="203.2">1</text>
<text x="442.3" y="206.8">2</text>
<text x="445.8" y="205">1</text>
<text x="445.8" y="208.5">2</text>
<text x="442.3" y="210.3">3</text>
<text x="442.3" y="213.8">4</text>
<text x="445.8" y="212.1">3</text>
<text x="445.8" y="215.6">4</text>
<text x="442.3" y="217.3">5</text>
<text x="445.8" y="219.1">5</text>
<text x="186.7" y="256.2">1</text>
<text x="202.8" y="256.2">2</text>
<text x="186.7" y="263.2">3</text>
<text x="202.8" y="263.2">4</text>
</g>
<g font-size="3.2">
<text x="107.8" y="46.2">GND</text>
<text x="116.6" y="44.5">6</text>
<text x="61.3" y="51.5">9</text>
<text x="64.8" y="53.3">GND</text>
<text x="116.6" y="58.6">14</text>
<text x="107.8" y="60.4">GND</text>
<text x="107.8" y="70.9">GND</text>
<text x="116.6" y="69.2">20</text>
<text x="59.3" y="79.8">25</text>
<text x="64.8" y="81.5">GND</text>
<text x="107.8" y="88.6">GND</text>
<text x="116.6" y="86.8">30</text>
<text x="107.8" y="95.6">GND</text>
<text x="116.6" y="93.9">34</text>
<text x="59.3" y="104.5">39</text>
<text x="64.8" y="106.2">GND</text>
</g>
<g font-size="3.2" fill="#8d2323">
<text x="329.2" y="201.5">1</text>
<text x="334.4" y="202.9">AN</text>
<text x="359.9" y="202.9">PWM</text>
<text x="370.8" y="201.5">16</text>
<text x="329.2" y="205">2</text>
<text x="329.2" y="208.5">3</text>
<text x="334.4" y="206.4">RST</text>
<text x="334.4" y="209.9">CS</text>
<text x="361.9" y="206.4">INT</text>
<text x="363.5" y="209.9">TX</text>
<text x="370.8" y="205">15</text>
<text x="370.8" y="208.5">13</text>
<text x="329.2" y="212.1">4</text>
<text x="329.2" y="215.6">5</text>
<text x="334.4" y="213.5">SCK</text>
<text x="363.2" y="213.5">RX</text>
<text x="370.8" y="212.1">14</text>
<text x="370.8" y="215.6">12</text>
<text x="329.2" y="219.1">6</text>
<text x="334.4" y="217">MISO</text>
<text x="334.4" y="220.5">MOSI</text>
<text x="360.8" y="220.5">SDA</text>
<text x="361.4" y="217">SCL</text>
<text x="370.8" y="219.1">11</text>
<text x="329.2" y="222.6">7</text>
<text x="329.2" y="226.2">8</text>
<text x="334.4" y="224">3.3V</text>
<text x="334.4" y="227.6">GND</text>
<text x="360.2" y="224">5.0V</text>
<text x="360.3" y="227.6">GND</text>
<text x="370.8" y="222.6">10</text>
<text x="370.8" y="226.2">9</text>
<text x="51.6" y="231.5">1</text>
<text x="55.1" y="232.9">SCL</text>
<text x="75.6" y="232.9">VDD</text>
<text x="83.3" y="231.5">18</text>
<text x="51.7" y="238.5">3</text>
<text x="51.9" y="235">2</text>
<text x="55.1" y="236.5">SDA</text>
<text x="75.9" y="239.9">GP6</text>
<text x="75.9" y="236.4">GP7</text>
<text x="83" y="235">17</text>
<text x="83.1" y="238.5">16</text>
<text x="51.6" y="242">4</text>
<text x="51.9" y="245.6">5</text>
<text x="55" y="240.1">A2</text>
<text x="55" y="243.6">A1</text>
<text x="75.8" y="243.5">GP5</text>
<text x="83.3" y="242">15</text>
<text x="83.4" y="245.6">14</text>
<text x="51.9" y="249.1">6</text>
<text x="54" y="250.5">!RESET</text>
<text x="55.1" y="247">A0</text>
<text x="75.8" y="250.5">GP3</text>
<text x="75.8" y="247">GP4</text>
<text x="83.1" y="249">13</text>
<text x="51.2" y="256.2">8</text>
<text x="51.3" y="252.8">7</text>
<text x="55.2" y="254.2">NC</text>
<text x="55.4" y="257.6">INE</text>
<text x="75.9" y="257.6">GP1</text>
<text x="76.1" y="254">GP2</text>
<text x="83.1" y="256.2">11</text>
<text x="83.1" y="252.6">12</text>
<text x="51.6" y="259.5">9</text>
<text x="55.5" y="261.1">VSS</text>
<text x="76.4" y="261.1">GP0</text>
<text x="83" y="259.5">10</text>
</g>
<g font-size="2.5" fill="#00f">
<text x="442.9" y="72.7">1</text>
<text x="442.9" y="76.2">2</text>
<text x="445.2" y="74.1">1</text>
<text x="445.2" y="77.6">2</text>
<text x="442.9" y="79.8">3</text>
<text x="442.9" y="83.3">4</text>
<text x="445.2" y="81.2">3</text>
<text x="445.2" y="84.7">4</text>
<text x="442.9" y="104.5">1</text>
<text x="442.9" y="108">2</text>
<text x="445.2" y="105.9">1</text>
<text x="442.9" y="111.5">3</text>
<text x="445.2" y="109.4">2</text>
<text x="445.2" y="112.9">3</text>
<text x="442.9" y="115">4</text>
<text x="445.2" y="116.5">4</text>
<text x="442.9" y="134.4">1</text>
<text x="442.9" y="138">2</text>
<text x="445.2" y="135.9">1</text>
<text x="442.9" y="141.5">3</text>
<text x="445.2" y="139.4">2</text>
<text x="445.2" y="142.9">3</text>
<text x="442.9" y="145">4</text>
<text x="445.2" y="146.4">4</text>
<text x="442.9" y="168">1</text>
<text x="442.9" y="171.5">2</text>
<text x="445.2" y="169.4">1</text>
<text x="445.2" y="172.9">2</text>
<text x="442.9" y="175">3</text>
<text x="442.9" y="178.5">4</text>
<text x="445.2" y="176.4">3</text>
<text x="445.2" y="180">4</text>
</g>
<g font-size="2.5" fill="#838383">
<text x="374.9" y="146.2">J26</text>
<text x="353.9" y="167">QWIIC_RIGHT_ANGLE</text>
</g>
<g font-size="2.5" fill="#a54b4b">
<text x="373.8" y="154.8">SDA</text>
<text x="374" y="151.3">SCL</text>
<text x="374" y="161.9">GND</text>
<text x="374.3" y="158.4">VCC</text>
</g>
<g font-size="2.1" fill="#a54b4b">
<text x="363" y="150">4</text>
<text x="363" y="153.5">3</text>
<text x="363" y="160.6">1</text>
<text x="363" y="157">2</text>
</g>
</svg>
